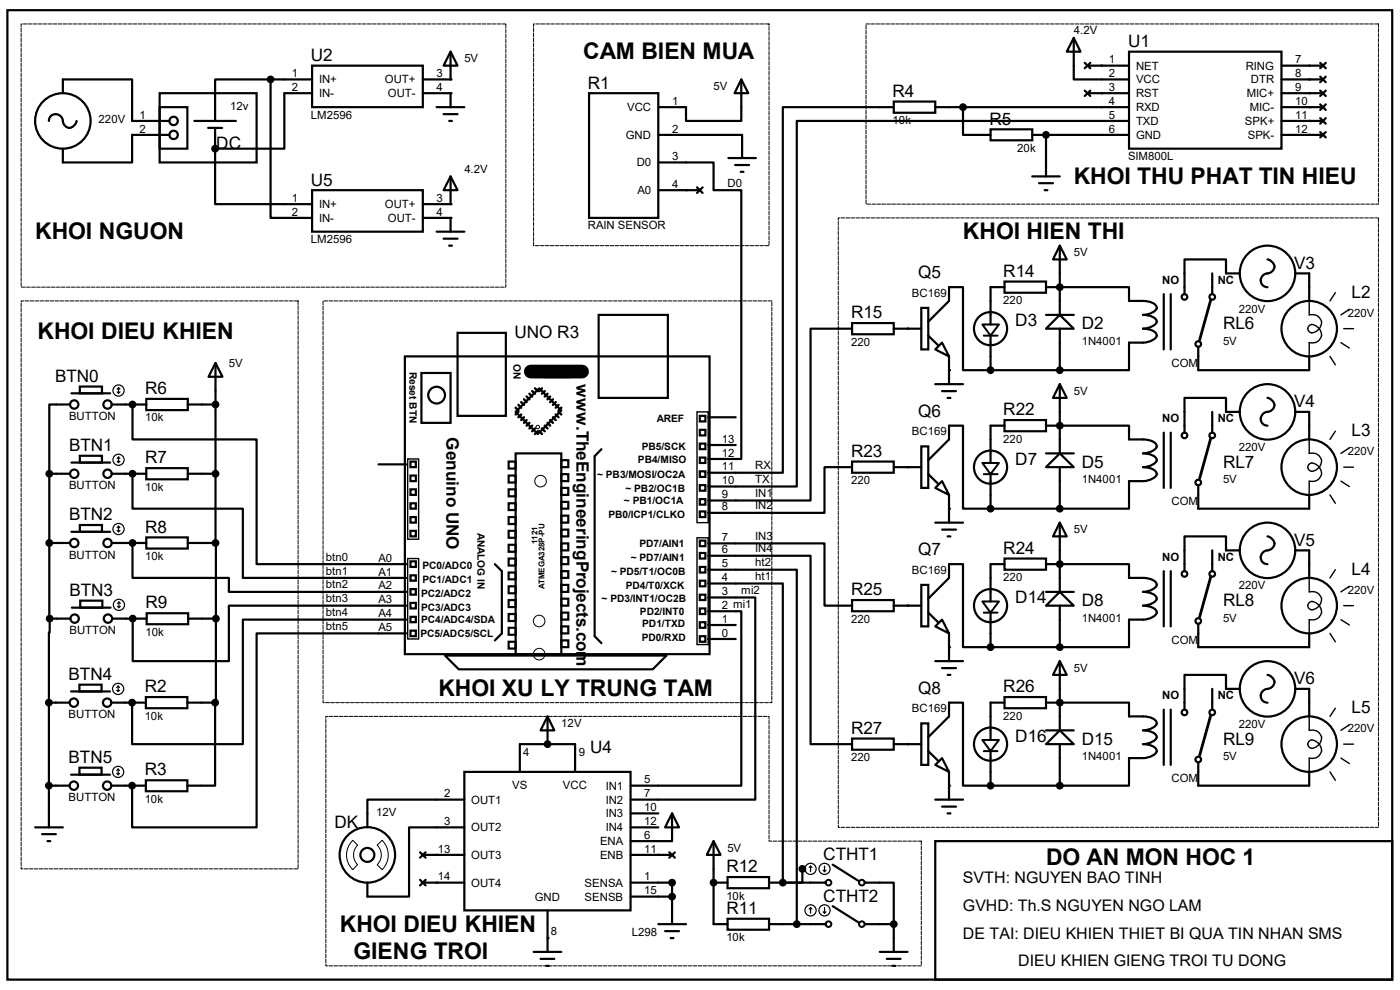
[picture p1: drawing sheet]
<svg xmlns="http://www.w3.org/2000/svg" width="297mm" height="210mm" viewBox="0 0 297 210" stroke-linecap="round" stroke-linejoin="round" font-family="sans-serif">
<g fill="none" stroke="#000" stroke-width=".47">
<path d="M1.6 2.2h293.8v205.6h-293.8zM13.3 19.8v-3h14.7v8.9h7.9M33.9 19.8h20.5v14.7h-20.5zM57.4 16.8h-11.8v8.9M57.4 16.8v29.4h8.8M57.4 16.8h8.8M66.2 13.9h23.5v8.8h-23.5zM66.2 19.8h-5.9v11.7h-14.7M89.7 19.8h5.9v2.9M95.6 11l1.5 2.9h-3zM95.6 11v5.8h-5.9M125 19.8h14.7v26.4h-14.7z"/>
<path d="M157.3 16.8l1.4 3h-2.9zM157.3 16.8v8.9h-11.8v-3h-5.8M227.8 8l1.4 3h-2.9zM227.8 8v8.8h11.7M230.1 13.3l1.2 1.2M230.1 19.2l1.2 1.2M230.7 13.9h8.8M230.7 19.8h8.8M231.3 13.3l-1.2 1.2M231.3 19.2l-1.2 1.2M239.5 11h32.4v20.5h-32.4zM271.9 16.8h8.8"/>
<path d="M271.9 13.9h8.8M271.9 19.8h8.8M280.1 13.3l1.2 1.2M280.1 16.3l1.2 1.1M280.1 19.2l1.2 1.2M281.3 13.3l-1.2 1.2M281.3 16.3l-1.2 1.1M281.3 19.2l-1.2 1.2M10.4 25.7a1.53 1.53 0 0 1 1.7-1.5 1.53 1.53 0 0 1 1.3 1.8 1.42 1.42 0 0 0 1.4 1.1 1.42 1.42 0 0 0 1.4-1.1l.1-.3M33.9 22.7h5.9v8.8h-5.9zM35.9 28.6h-7.9v5.9h-14.7v-3M41.2 25.7h8.8"/>
<path d="M44.2 27.1h2.9M45.6 31.5v11.8h20.6M45.6 27.1v4.4M92.6 22.7h5.9M94.1 24.2h3M95.3 25.7h.6M95.6 37.4l1.5 2.9h-3zM95.6 37.4v5.9h-5.9M139.7 34.5h11.7v5.8h5.9v57.1h-7.1M139.7 28.6h17.7v4.9M147.9 39.8l1.2 1.1M149.1 39.8l-1.2 1.1"/>
<path d="M154.5 33.5h5.9M156 35h2.9M157.1 36.4h.6M189.6 21.5h8.8v2.4h-8.8zM189.6 22.7h-23.5v77.6h-15.9M198.4 22.7h41.1M204.3 22.7v5.9h5.8M210.1 27.4h8.9v2.4h-8.9zM219 28.6h20.5M219 37.4h5.8M220.4 38.9h3M221.9 28.6v8.8"/>
<path d="M239.5 25.7h-70.5v77.5h-18.8M271.9 28.6h8.8M271.9 22.7h8.8M271.9 25.7h8.8M280.1 22.1l1.2 1.2M280.1 25.1l1.2 1.1M280.1 28l1.2 1.2M281.3 22.1l-1.2 1.2M281.3 25.1l-1.2 1.1M281.3 28l-1.2 1.2M66.2 40.3h23.5v8.8h-23.5zM89.7 46.2h5.9v2.9"/>
<path d="M92.6 49.1h5.9M94.1 50.6h3M95.3 52.1h.6M139.7 40.3h8.8M213.1 59.7h8.8v2.4h-8.8zM221.6 40.3h.6M224.8 52.1l1.5 2.9h-2.9zM224.8 52.1v14.7M257.2 58v4.4M263.1 58h-3v-3h-8.8v7.4M268.9 55a1.48 1.48 0 0 1 1.4 1.3 1.48 1.48 0 0 1-1 1.6 1.51 1.51 0 0 0-1.8 1.3 1.51 1.51 0 0 0 1.4 1.7M274.8 58h2.9v5.8"/>
<path d="M45.7 77l1.5 2.9h-3zM45.7 77v38.2M85.9 75.6h64.6v63.2h-64.6zM89.4 79.1h6.2v10.6h-6.2zM97.1 70.6h10.2v17.6h-10.2zM115.6 77.7h5.3v2.3h-5.3zM127 66.8h14.7v17.6h-14.7zM180.8 68.5h8.8v2.4h-8.8zM180.8 69.7h-8.8v36.5h-21.8M189.6 69.7h5.9M195.5 65.3h1.4v8.8h-1.4zM196.9 68.2l4.4-4.4v-2.9h3v17.6h5.8"/>
<path d="M196.9 71.2l2.1 2M198.4 74.1l1.5-1.4 1.4 2.9zM201.3 75.6v5.9M210.1 78.5h14.7M210.1 71.2v7.3M213.1 60.9h-3v7.9M221.9 69.7l2.9-2.9 3 2.9zM221.9 60.9h17.6v2.9a9.7 9.7 0 0 1 5 .4 1.03 1.03 0 0 1 .9 1.1 1.03 1.03 0 0 1-.9 1l-1.3 .4-.7 .1a2.67 2.67 0 0 1 2.9 1.4 3.1 3.1 0 0 1-2.9 1.5 2.63 2.63 0 0 1 2.9 1.5 3.1 3.1 0 0 1-2.9 1.5h-3v5.8h-14.7M221.9 66.8h5.9M224.8 69.7v8.8M246.9 62.4v11.7M248.4 62.4v11.7"/>
<path d="M254.2 73.5v5h23.5v-2.9M14.9 85.8h-4.4v14.7M15.2 83.4h8.2M15.2 98.1h8.2M16.9 82h4.7v1.4h-4.7zM16.9 96.7h4.7v1.4h-4.7zM23.7 85.8h7.3M28.1 85.8v7.4h26.3v26.5h31.8M31 84.6h8.8v2.4h-8.8zM31 99.3h8.8v2.4h-8.8zM39.8 85.8h5.9M80.3 98.5h5.9"/>
<path d="M87.1 97.9h1.1v1.2h-1.1zM107.9 97.9h1.5v1.5h-1.5zM109.4 96.2h9.7v42.6h-9.7zM114.4 82.4l4.7 4.7-5 5-4.7-4.7zM119.1 97.6h1.5v1.5h-1.5zM127.6 95.3l-1.4 1.5v38.2l1.4 1.4M148.5 88.2h1.1v1.2h-1.1zM148.5 94.1h1.1v1.2h-1.1zM148.5 97.1h1.1v1.1h-1.1zM148.5 100h1.1v1.2h-1.1zM148.5 91.2h1.1v1.2h-1.1zM150.2 94.4h5.9"/>
<path d="M150.2 88.5h5.9M180.8 97.9h8.8v2.4h-8.8zM180.8 99.1h-5.9v9.7h-24.7M189.6 99.1h5.9M195.5 94.7h1.4v8.8h-1.4zM196.9 97.6l4.4-4.4v-2.9h3v17.6h5.8M198.4 81.5h5.9M199.9 83h2.9M201 84.4h.6M213.1 89.1h8.8v2.4h-8.8zM213.1 90.3h-3v7.9M221.9 99.1l2.9-2.9 3 2.9z"/>
<path d="M221.9 90.3h17.6v2.9a9.7 9.7 0 0 1 5 .4 1.03 1.03 0 0 1 .9 1 1.03 1.03 0 0 1-.9 1.1l-1.3 .4-.7 .1a2.67 2.67 0 0 1 2.9 1.4 3.1 3.1 0 0 1-2.9 1.5 2.63 2.63 0 0 1 2.9 1.5 3.1 3.1 0 0 1-2.9 1.5h-3v5.8h-14.7M221.9 96.2h5.9M224.8 81.5l1.5 2.9h-2.9zM224.8 81.5v14.7M224.8 99.1v8.8M246.9 91.8v11.7M248.4 91.8v11.7M257.2 87.4v4.4M263.1 87.4h-3v-3h-8.8v7.4M268.9 84.4a1.48 1.48 0 0 1 1.4 1.3 1.48 1.48 0 0 1-1 1.6 1.51 1.51 0 0 0-1.8 1.3 1.51 1.51 0 0 0 1.4 1.7M274.8 87.4h2.9v5.8M10.5 115.2v16"/>
<path d="M10.5 115.2h4.4M10.5 100.5v14.7M10.5 100.5h4.4M15.2 112.8h8.2M16.9 111.4h4.7v1.4h-4.7zM23.7 115.2h7.3M23.7 100.5h7.3M28.1 115.2v7.4h20.5v3h37.6M28.1 100.5v7.4h23.4v14.7h34.7M31 114h8.8v2.4h-8.8zM39.8 115.2h5.9M39.8 100.5h5.9"/>
<path d="M45.7 115.2l.1 16M87.1 100.9h1.1v1.2h-1.1zM87.1 106.8h1.1v1.1h-1.1zM87.1 112.6h1.1v1.2h-1.1zM87.1 109.7h1.1v1.2h-1.1zM87.1 103.8h1.1v1.2h-1.1zM87.1 119.1h1.1v1.2h-1.1zM105 119.7l1.5 1.5v13.2l-1.5 1.4M107.9 100.9h1.5v1.5h-1.5zM107.9 103.8h1.5v1.5h-1.5zM107.9 106.8h1.5v1.4h-1.5zM107.9 109.7h1.5v1.5h-1.5z"/>
<path d="M107.9 112.6h1.5v1.5h-1.5zM107.9 115.6h1.5v1.5h-1.5zM107.9 118.5h1.5v1.5h-1.5zM119.1 100.6h1.5v1.5h-1.5zM119.1 103.5h1.5v1.5h-1.5zM119.1 106.5h1.5v1.4h-1.5zM119.1 109.4h1.5v1.5h-1.5zM119.1 112.4h1.5v1.4h-1.5zM119.1 115.3h1.5v1.5h-1.5zM119.1 118.2h1.5v1.5h-1.5zM148.5 102.9h1.1v1.2h-1.1zM148.5 105.9h1.1v1.2h-1.1z"/>
<path d="M148.5 108.5h1.1v1.2h-1.1zM148.5 114.7h1.1v1.2h-1.1zM148.5 117.3h1.1v1.2h-1.1zM150.2 115.3h24.7v13.2h5.9M150.2 117.9h21.8v40h8.8M196.9 100.6l2.1 2M198.4 103.5l1.5-1.4 1.4 2.9zM198.4 110.9h5.9M199.9 112.4h2.9M201 113.8h.6M201.3 105v5.9M210.1 100.6v7.3"/>
<path d="M210.1 107.9h14.7M213.1 118.5h8.8v2.4h-8.8zM213.1 119.7h-3v7.9M221.9 119.7h17.6v2.9a9.7 9.7 0 0 1 5 .4 1.03 1.03 0 0 1 .9 1 1.03 1.03 0 0 1-.9 1l-1.3 .5-.7 .1a2.67 2.67 0 0 1 2.9 1.4 3.1 3.1 0 0 1-2.9 1.5 2.63 2.63 0 0 1 2.9 1.5 3.1 3.1 0 0 1-2.9 1.4h-3v5.9h-14.7M224.8 110.9l1.5 2.9h-2.9zM224.8 110.9v14.7M254.2 102.9v5h23.5v-2.9M257.2 116.8v4.4M263.1 116.8h-3v-3h-8.8v7.4M268.9 113.8a1.48 1.48 0 0 1 1.4 1.3 1.48 1.48 0 0 1-1 1.6 1.51 1.51 0 0 0-1.8 1.3 1.51 1.51 0 0 0 1.4 1.7M274.8 116.8h2.9v5.8M10.5 131.2v3h-.1v14.9"/>
<path d="M10.5 131.2h4.4M15.2 128.9h8.3M17 127.4h4.7v1.5h-4.7zM23.7 131.2h7.4M31.1 130.1h8.8v2.3h-8.8zM39.9 131.2h5.9M45.8 131.2v17.9h-.2M86.2 131.4h-34.7v26.5h-23.5v-8.8M86.2 128.5h-37.6v11.8h-20.4v-9.1M86.2 134.4h-31.8v41.1h-26.4v-8.8M87.1 122h1.1v1.2h-1.1zM87.1 125h1.1v1.2h-1.1z"/>
<path d="M87.1 127.9h1.1v1.2h-1.1zM87.1 130.9h1.1v1.1h-1.1zM87.1 133.8h1.1v1.2h-1.1zM94.4 139.1h47l-2.9 2.9h-41.2zM107.9 121.5h1.5v1.4h-1.5zM107.9 124.4h1.5v1.5h-1.5zM107.9 127.3h1.5v1.5h-1.5zM107.9 130.3h1.5v1.4h-1.5zM107.9 133.2h1.5v1.5h-1.5zM107.9 136.1h1.5v1.5h-1.5zM119.1 121.2h1.5v1.4h-1.5zM119.1 124.1h1.5v1.5h-1.5z"/>
<path d="M119.1 127h1.5v1.5h-1.5zM119.1 130h1.5v1.4h-1.5zM119.1 132.9h1.5v1.5h-1.5zM119.1 135.8h1.5v1.5h-1.5zM148.5 120.3h1.1v1.2h-1.1zM148.5 123.2h1.1v1.2h-1.1zM148.5 126.2h1.1v1.1h-1.1zM148.5 129.1h1.1v1.2h-1.1zM148.5 132h1.1v1.2h-1.1zM148.5 135h1.1v1.1h-1.1zM150.2 129.7h7.1v37h-23.5M150.2 126.7h10v42.9h-26.4"/>
<path d="M150.2 123.8h15.9v63.4h4.1v-2.9M150.2 120.9h18.8v75.1M150.2 135.6h5.9M150.2 132.6h5.9M180.8 127.3h8.8v2.4h-8.8zM189.6 128.5h5.9M195.5 124.1h1.4v8.8h-1.4zM196.9 127l4.4-4.4v-2.9h3v17.6h5.8M196.9 130l2.1 2M198.4 132.9l1.5-1.5 1.4 3zM201.3 134.4v5.9M210.1 130v7.3"/>
<path d="M210.1 137.3h14.7M221.9 128.5l2.9-2.9 3 2.9zM221.9 125.6h5.9M224.8 128.5v8.8M246.9 121.2v11.7M248.4 121.2v11.7M254.2 132.3v5h23.5v-2.9M10.4 149.1h4.4M10.4 149.1v26.4M15.1 146.7h8.2M16.8 145.2h4.7v1.5h-4.7zM23.6 149.1h7.3"/>
<path d="M30.9 147.9h8.9v2.3h-8.9zM39.8 149.1h5.8M45.6 149.1v17.6h-5.8M116.2 152l1.4 2.9h-2.9zM116.2 152v5.9M180.8 156.7h8.8v2.3h-8.8zM189.6 157.9h5.9M195.5 153.5h1.4v8.8h-1.4zM196.9 156.4l4.4-4.4v-2.9h3v17.6h5.8M196.9 159.3l2.1 2.1M198.4 140.3h5.9M199.9 141.7h2.9"/>
<path d="M201 143.2h.6M210.1 159.3v7.4M213.1 147.9h8.8v2.3h-8.8zM213.1 149.1h-3v7.9M221.9 149.1h17.6v2.9a9.7 9.7 0 0 1 5 .4 1.03 1.03 0 0 1 .9 1 1.03 1.03 0 0 1-.9 1l-1.3 .5h-.7a2.67 2.67 0 0 1 2.9 1.5 3.1 3.1 0 0 1-2.9 1.5 2.63 2.63 0 0 1 2.9 1.4 3.1 3.1 0 0 1-2.9 1.5h-3v5.9h-14.7M221.9 154.9h5.9M224.8 154.9l3 3h-5.9zM224.8 140.3l1.5 2.9h-2.9zM224.8 140.3v14.6M224.8 157.9v8.8M246.9 150.5v11.8M248.4 150.5v11.8"/>
<path d="M257.2 146.1v4.4M263.1 146.1h-3v-2.9h-8.8v7.3M268.9 143.2a1.48 1.48 0 0 1 1.4 1.3 1.48 1.48 0 0 1-1 1.6 1.51 1.51 0 0 0-1.8 1.3 1.51 1.51 0 0 0 1.4 1.7M274.8 146.1h2.9v5.9M7.5 175.5h5.8M8.9 177h3M10.1 178.4h.6M10.4 166.7h4.4M15.1 164.3h8.2M16.8 162.9h4.7v1.4h-4.7zM23.6 166.7h7.3M30.9 165.5h8.9v2.4h-8.9z"/>
<path d="M98.5 163.7h35.3v29.4h-35.3zM98.5 169.6h-20.6v5.9M98.5 175.5h-11.7v14.7h-8.9v-3M110.3 163.7v-5.8h11.7v5.8M133.8 175.5h5.9M133.8 172.6h5.9M142.6 172.6l1.5 2.9h-3zM142.6 172.6v5.8h-8.8M151.4 178.4l1.5 3h-3zM151.4 178.4v17.6h2.9M198.4 178.4h97v29.4h-97zM198.4 162.3l1.5-1.5 1.4 2.9z"/>
<path d="M198.4 169.6h5.9M199.9 171.1h2.9M201 172.6h.6M201.3 163.7v5.9M210.1 166.7h14.7M254.2 161.7v5h23.5v-3M89.1 180.8l1.2 1.1M89.1 186.6l1.2 1.2M89.7 187.2h8.8M89.7 181.4h8.8M90.3 180.8l-1.2 1.1M90.3 186.6l-1.2 1.2"/>
<path d="M116.2 193.1v8.8M133.8 187.2h8.8v8.8M133.8 190.2h8.8M133.8 181.4h8.8M139.7 196h5.8M141.1 197.5h3M142 180.8l1.2 1.1M142.3 199h.6M143.2 180.8l-1.2 1.1M151.4 187.2h2.9M154.3 194.9h8.9v2.3h-8.9zM154.3 186.1h8.9v2.3h-8.9z"/>
<path d="M163.2 187.2h12M163.2 196h12M176.7 192.2l5.5 3.5M176.7 183.4l5.5 3.5M183.4 187.2h6.2v8.8M183.4 196h6.2M189.6 196v5.9M113.2 201.9h5.9M114.7 203.4h2.9M115.9 204.9h.6M186.6 201.9h5.9M188.1 203.4h3"/>
<path d="M189.3 204.9h.6"/>
<circle cx="13.3" cy="25.7" r="5.9"/>
<circle cx="36.8" cy="25.7" r=".89"/>
<circle cx="36.8" cy="28.6" r=".89"/>
<circle cx="268.9" cy="58" r="5.9"/>
<circle cx="210.1" cy="69.7" r="3.5"/>
<circle cx="251.3" cy="63" r=".59"/>
<circle cx="254.2" cy="73" r=".59"/>
<circle cx="257.2" cy="63" r=".59"/>
<circle cx="277.7" cy="69.7" r="5.9"/>
<circle cx="15.7" cy="85.8" r=".89"/>
<circle cx="22.8" cy="85.8" r=".89"/>
<circle cx="92.6" cy="83.8" r="1.78"/>
<circle cx="210.1" cy="99.1" r="3.5"/>
<circle cx="251.3" cy="92.4" r=".59"/>
<circle cx="257.2" cy="92.4" r=".59"/>
<circle cx="268.9" cy="87.4" r="5.9"/>
<circle cx="277.7" cy="99.1" r="5.9"/>
<circle cx="15.7" cy="115.2" r=".89"/>
<circle cx="15.7" cy="100.5" r=".89"/>
<circle cx="22.8" cy="100.5" r=".89"/>
<circle cx="22.8" cy="115.2" r=".89"/>
<circle cx="254.2" cy="102.4" r=".59"/>
<circle cx="268.9" cy="116.8" r="5.9"/>
<circle cx="15.8" cy="131.2" r=".89"/>
<circle cx="22.9" cy="131.2" r=".89"/>
<circle cx="210.1" cy="128.5" r="3.5"/>
<circle cx="251.3" cy="121.8" r=".59"/>
<circle cx="254.2" cy="131.7" r=".59"/>
<circle cx="257.2" cy="121.8" r=".59"/>
<circle cx="277.7" cy="128.5" r="5.9"/>
<circle cx="15.7" cy="149.1" r=".89"/>
<circle cx="22.7" cy="149.1" r=".89"/>
<circle cx="210.1" cy="157.9" r="3.5"/>
<circle cx="251.3" cy="151.1" r=".59"/>
<circle cx="257.2" cy="151.1" r=".59"/>
<circle cx="268.9" cy="146.1" r="5.9"/>
<circle cx="277.7" cy="157.9" r="5.9"/>
<circle cx="15.7" cy="166.7" r=".89"/>
<circle cx="22.7" cy="166.7" r=".89"/>
<circle cx="254.2" cy="161.1" r=".59"/>
<circle cx="77.9" cy="181.4" r="5.9"/>
<circle cx="77.9" cy="181.4" r="1.48"/>
</g>
<g fill="#000">
<circle cx="95.6" cy="16.8" r=".23"/>
<circle cx="95.6" cy="19.8" r=".23"/>
<circle cx="233.7" cy="19.8" r=".23"/>
<circle cx="233.7" cy="13.9" r=".23"/>
<circle cx="277.7" cy="13.9" r=".23"/>
<circle cx="277.7" cy="16.8" r=".23"/>
<circle cx="277.7" cy="19.8" r=".23"/>
<circle cx="45.6" cy="31.5" r=".23"/>
<circle cx="221.9" cy="28.6" r=".23"/>
<circle cx="277.7" cy="22.7" r=".23"/>
<circle cx="277.7" cy="25.7" r=".23"/>
<circle cx="277.7" cy="28.6" r=".23"/>
<circle cx="95.6" cy="43.3" r=".23"/>
<circle cx="95.6" cy="46.2" r=".23"/>
<circle cx="145.5" cy="40.3" r=".23"/>
<circle cx="192.5" cy="69.7" r=".23"/>
<circle cx="201.3" cy="78.5" r=".23"/>
<circle cx="224.8" cy="60.9" r=".23"/>
<circle cx="28.1" cy="85.8" r=".23"/>
<circle cx="192.5" cy="99.1" r=".23"/>
<circle cx="224.8" cy="90.3" r=".23"/>
<circle cx="28.1" cy="115.2" r=".23"/>
<circle cx="28.1" cy="100.5" r=".23"/>
<circle cx="201.3" cy="107.9" r=".23"/>
<circle cx="224.8" cy="119.7" r=".23"/>
<circle cx="28.2" cy="131.2" r=".23"/>
<circle cx="192.5" cy="128.5" r=".23"/>
<circle cx="201.3" cy="137.3" r=".23"/>
<circle cx="28" cy="149.1" r=".23"/>
<circle cx="116.2" cy="157.9" r=".23"/>
<circle cx="192.5" cy="157.9" r=".23"/>
<circle cx="224.8" cy="149.1" r=".23"/>
<circle cx="28" cy="166.7" r=".23"/>
<circle cx="201.3" cy="166.7" r=".23"/>
<circle cx="92.6" cy="187.2" r=".23"/>
<circle cx="92.6" cy="181.4" r=".23"/>
<circle cx="116.2" cy="199" r=".23"/>
<circle cx="139.7" cy="181.4" r=".23"/>
<circle cx="151.4" cy="187.2" r=".23"/>
<circle cx="166.1" cy="187.2" r=".23"/>
</g>
<g fill="none" stroke="#000" stroke-width=".25">
<path d="M24.8 83.1l.3 .3M24.8 97.8l.3 .3M25.1 82.3v1.1M25.1 96.9v1.2M25.1 82.3l-.3 .2M25.1 82.3l.3 .2M25.1 96.9l-.3 .3M25.1 96.9l.3 .3M25.4 83.1l-.3 .3M25.4 97.8l-.3 .3M24.8 112.5l.3 .3M25.1 111.6v1.2"/>
<path d="M25.1 111.6l-.3 .3M25.1 111.6l.3 .3M25.4 112.5l-.3 .3M24.9 128.6l.3 .3M25.2 127.7v1.2M25.2 127.7l-.3 .3M25.2 127.7l.3 .3M25.5 128.6l-.3 .3M24.8 146.4l.3 .3M25.1 145.5v1.2M25.1 145.5l-.3 .3M25.1 145.5l.3 .3"/>
<path d="M25.4 146.4l-.3 .3M24.8 164l.3 .3M25.1 163.2v1.1M25.1 163.2l-.3 .2M25.1 163.2l.3 .2M25.4 164l-.3 .3M172 192.5l.3 .3M172 192.5l-.3 .3M172 183.7v1.2M172 192.5v1.2M172 183.7l.3 .3M172 183.7l-.3 .3"/>
<path d="M174.6 193.4l.3 .3M174.6 184.6l.3 .3M174.9 183.7v1.2M174.9 192.5v1.2M175.2 193.4l-.3 .3M175.2 184.6l-.3 .3"/>
<circle cx="25.1" cy="82.8" r="1.19"/>
<circle cx="25.1" cy="97.5" r="1.19"/>
<circle cx="25.1" cy="112.2" r="1.19"/>
<circle cx="25.2" cy="128.3" r="1.19"/>
<circle cx="25.1" cy="146.1" r="1.19"/>
<circle cx="25.1" cy="163.7" r="1.19"/>
<circle cx="172" cy="184.3" r="1.19"/>
<circle cx="172" cy="193.1" r="1.19"/>
<circle cx="174.9" cy="193.1" r="1.19"/>
<circle cx="174.9" cy="184.3" r="1.19"/>
</g>
<g fill="#000" stroke="#000" stroke-width=".47">
<circle cx="57.4" cy="16.8" r=".59"/>
<circle cx="45.6" cy="31.5" r=".59"/>
<circle cx="204.3" cy="22.7" r=".59"/>
<circle cx="221.9" cy="28.6" r=".59"/>
<circle cx="210.1" cy="78.5" r=".59"/>
<circle cx="224.8" cy="60.9" r=".59"/>
<circle cx="224.8" cy="78.5" r=".59"/>
<circle cx="28.1" cy="85.8" r=".59"/>
<circle cx="45.7" cy="85.8" r=".59"/>
<circle cx="224.8" cy="90.3" r=".59"/>
<circle cx="10.5" cy="100.5" r=".59"/>
<circle cx="10.5" cy="115.2" r=".59"/>
<circle cx="28.1" cy="100.5" r=".59"/>
<circle cx="28.1" cy="115.2" r=".59"/>
<circle cx="45.7" cy="100.5" r=".59"/>
<circle cx="45.7" cy="115.2" r=".59"/>
<circle cx="210.1" cy="107.9" r=".59"/>
<circle cx="224.8" cy="107.9" r=".59"/>
<circle cx="224.8" cy="119.7" r=".59"/>
<circle cx="10.5" cy="131.2" r=".59"/>
<circle cx="28.2" cy="131.2" r=".59"/>
<circle cx="45.8" cy="131.2" r=".59"/>
<circle cx="210.1" cy="137.3" r=".59"/>
<circle cx="224.8" cy="137.3" r=".59"/>
<circle cx="10.4" cy="149.1" r=".59"/>
<circle cx="28" cy="149.1" r=".59"/>
<circle cx="45.6" cy="149.1" r=".59"/>
<circle cx="116.2" cy="157.9" r=".59"/>
<circle cx="224.8" cy="149.1" r=".59"/>
<circle cx="10.4" cy="166.7" r=".59"/>
<circle cx="28" cy="166.7" r=".59"/>
<circle cx="210.1" cy="166.7" r=".59"/>
<circle cx="224.8" cy="166.7" r=".59"/>
<circle cx="142.6" cy="187.2" r=".59"/>
<circle cx="142.6" cy="190.2" r=".59"/>
<circle cx="151.4" cy="187.2" r=".59"/>
<circle cx="166.1" cy="187.2" r=".59"/>
<circle cx="169" cy="196" r=".59"/>
<circle cx="170.2" cy="184.3" r=".59"/>
<circle cx="189.6" cy="196" r=".59"/>
</g>
<path d="M4.5 5.1h102.8v55.8h-102.8zM113.2 5.1h50v47h-50zM183.7 5.1h108.7v38.2h-108.7zM177.8 46.2h114.6v129.3h-114.6zM4.5 63.8h58.7v120.5h-58.7zM68.5 63.8h95.2v85.3h-95.2zM69.1 152h94.1v26.4h32.3v26.5h-126.4z" fill="none" stroke="#000" stroke-width=".21" stroke-dasharray=".8 .3"/>
<path d="M112.6 78.8h10.9" fill="none" stroke="#000" stroke-width="2.9"/>
<g fill="none" stroke="#000" stroke-width=".51">
<path d="M109.4 86.5l.6 .6M110 85.9l.6 .6M110 87.4l-.6 .5M110.6 85.3l.6 .6M110.6 87.9l-.6 .6M111.2 84.7l.5 .6M111.2 88.5l-.6 .6M111.7 84.1l.6 .6M111.7 89.1l-.5 .6M112.3 83.5l.6 .6M112.3 89.7l-.6 .6M112.9 83l.6 .5"/>
<path d="M112.9 90.3l-.6 .6M113.5 82.4l.6 .6M113.5 90.9l-.6 .6M114.1 91.5l-.6 .6M114.4 91.5l.6 .6M115 90.9l.6 .6M115 82.4l-.6 .6M115.6 90.3l.6 .6M115.6 83l-.6 .5M116.2 89.7l.5 .6M116.2 83.5l-.6 .6M116.7 89.1l.6 .6"/>
<path d="M116.7 84.1l-.5 .6M117.3 88.5l.6 .6M117.3 84.7l-.6 .6M117.9 87.9l.6 .6M117.9 85.3l-.6 .6M118.5 87.4l.6 .5M118.5 85.9l-.6 .6M119.1 86.5l-.6 .6"/>
</g>
<g fill="none" stroke="#000" stroke-width=".21">
<path d="M74.8 178.3l1.1 1a2.94 2.94 0 0 0 0 4.1l-1.1 1.1a4.3 4.3 0 0 1 0-6.2zM80 179.3l1.1-1a4.4 4.4 0 0 1 0 6.2l-1.1-1.1a2.86 2.86 0 0 0 0-4.1z"/>
<circle cx="114.1" cy="90.6" r=".38"/>
<circle cx="114.7" cy="102.1" r="1.23"/>
<circle cx="114.4" cy="131.7" r="1.23"/>
<circle cx="114.4" cy="138.8" r="1.23"/>
</g>
<g fill="none" stroke="#000" stroke-width=".3">
<path d="M277.7 63.8v3a1.91 1.91 0 0 1 2.5 1.1 1.91 1.91 0 0 1-1.1 2.5 .95 .95 0 0 1-1.4 0 .95 .95 0 0 1 0-1.4 .95 .95 0 0 1 1.4 .1 1.95 1.95 0 0 1 .5 3.3l-1.1 .3h-.8v2.9M282.2 75.6l1.1 1.8M283.3 62.1l-1.1 1.7M284.5 72.7l1.8 1.1M285.1 69.7h2M286.3 65.6l-1.8 1.2M86.5 97.4h2.3v17h-2.3zM147.9 87.4h2.3v23.5h-2.3zM277.7 93.2v3a1.91 1.91 0 0 1 2.5 1.1 1.91 1.91 0 0 1-1.1 2.5 .95 .95 0 0 1-1.4 0 .95 .95 0 0 1 0-1.4 .95 .95 0 0 1 1.4 .1 1.95 1.95 0 0 1 .5 3.3l-1.1 .3h-.8v2.9M283.3 91.5l-1.1 1.7M285.1 99.1h2M286.3 95l-1.8 1.2"/>
<path d="M86.5 118.5h2.3v17.1h-2.3zM147.9 114.1h2.3v22.6h-2.3zM282.2 105l1.1 1.8M284.5 102.1l1.8 1.1M277.7 122.6v3a1.91 1.91 0 0 1 2.5 1.1 1.91 1.91 0 0 1-1.1 2.4 .95 .95 0 0 1-1.4 .1 .95 .95 0 0 1 0-1.4 .95 .95 0 0 1 1.4 0 1.95 1.95 0 0 1 .5 3.3l-1.1 .4-.8-.1v3M282.2 134.4l1.1 1.7M283.3 120.9l-1.1 1.7M284.5 131.4l1.8 1.2M285.1 128.5h2M286.3 124.4l-1.8 1.2M277.7 152v2.9a1.91 1.91 0 0 1 2.5 1.1 1.91 1.91 0 0 1-1.1 2.5 .95 .95 0 0 1-1.4 0 .95 .95 0 0 1 0-1.3 .95 .95 0 0 1 1.4 0 1.95 1.95 0 0 1 .5 3.3l-1.1 .4-.8-.1v2.9M283.3 150.2l-1.1 1.8"/>
<path d="M285.1 157.9h2M286.3 153.8l-1.8 1.1M282.2 163.7l1.1 1.8M284.5 160.8l1.8 1.2"/>
</g>
<g fill="none" stroke="#000" stroke-width=".42">
<path d="M208.4 68.8h3.5l-1.8 2.4zM208.7 71.2h2.9M208.4 98.2h3.5l-1.8 2.4zM208.7 100.6h2.9M208.4 127.6h3.5l-1.8 2.4zM208.7 130h2.9M208.4 157h3.5l-1.8 2.3zM208.7 159.3h2.9"/>
<circle cx="175.8" cy="196" r=".59"/>
<circle cx="175.8" cy="187.2" r=".59"/>
<circle cx="182.8" cy="196" r=".59"/>
<circle cx="182.8" cy="187.2" r=".59"/>
</g>
<path d="M256.9 63.5l-2.4 8.6M256.9 92.9l-2.4 8.6M256.9 122.3l-2.4 8.6M256.9 151.7l-2.4 8.5" fill="none" stroke="#000" stroke-width=".59"/>
<g font-size="4.9">
<text x="123.7" y="12.6">CAM BIEN MUA</text>
<text x="227.8" y="39">KHOI THU PHAT TIN HIEU</text>
<text x="7.5" y="50.8">KHOI NGUON</text>
<text x="204.3" y="50.8">KHOI HIEN THI</text>
<text x="8" y="71.8">KHOI DIEU KHIEN</text>
<text x="93" y="147.7">KHOI XU LY TRUNG TAM</text>
<text x="221.9" y="183.4">DO AN MON HOC 1</text>
<text x="72.1" y="197.7">KHOI DIEU KHIEN</text>
<text x="75" y="203.5">GIENG TROI</text>
</g>
<g font-size="3.6">
<text x="239.3" y="10">U1</text>
<text x="66" y="12.9">U2</text>
<text x="124.7" y="18.8">R1</text>
<text x="189.4" y="20.5">R4</text>
<text x="209.9" y="26.4">R5</text>
<text x="45.9" y="31.7">DC</text>
<text x="66" y="39.4">U5</text>
<text x="194.8" y="59">Q5</text>
<text x="212.9" y="58.8">R14</text>
<text x="274.6" y="57">V3</text>
<text x="286.7" y="63.2">L2</text>
<text x="109.1" y="71.7">UNO R3</text>
<text x="180.6" y="67.6">R15</text>
<text x="215.4" y="69.3">D3</text>
<text x="229.5" y="69.8">D2</text>
<text x="259.5" y="69.8">RL6</text>
<text x="11.7" y="81">BTN0</text>
<text x="30.8" y="83.6">R6</text>
<text x="122.3" y="81.5" transform="rotate(90 122.3 81.5)">www.TheEngineeringProjects.com</text>
<text x="194.8" y="88.4">Q6</text>
<text x="212.9" y="88.1">R22</text>
<text x="274.6" y="86.4">V4</text>
<text x="14.6" y="95.7">BTN1</text>
<text x="94.7" y="92.8" transform="rotate(90 94.7 92.8)">Genuino UNO</text>
<text x="286.7" y="92.6">L3</text>
<text x="30.8" y="98.3">R7</text>
<text x="180.6" y="96.9">R23</text>
<text x="215.4" y="98.6">D7</text>
<text x="229.5" y="99.2">D5</text>
<text x="259.5" y="99.2">RL7</text>
<text x="14.6" y="110.4">BTN2</text>
<text x="30.8" y="113">R8</text>
<text x="194.8" y="117.8">Q7</text>
<text x="212.9" y="117.5">R24</text>
<text x="274.6" y="115.7">V5</text>
<text x="286.7" y="122">L4</text>
<text x="14.7" y="126.4">BTN3</text>
<text x="30.9" y="129.1">R9</text>
<text x="180.6" y="126.3">R25</text>
<text x="215.4" y="128">D14</text>
<text x="229.5" y="128.6">D8</text>
<text x="259.5" y="128.6">RL8</text>
<text x="14.6" y="144.2">BTN4</text>
<text x="30.7" y="146.9">R2</text>
<text x="194.8" y="147.2">Q8</text>
<text x="212.9" y="146.9">R26</text>
<text x="274.6" y="145.1">V6</text>
<text x="180.6" y="155.7">R27</text>
<text x="286.7" y="151.3">L5</text>
<text x="14.6" y="161.9">BTN5</text>
<text x="125.2" y="159.8">U4</text>
<text x="215.4" y="157.4">D16</text>
<text x="229.5" y="158">D15</text>
<text x="259.5" y="158">RL9</text>
<text x="30.7" y="164.5">R3</text>
<text x="71" y="175.6">DK</text>
<text x="154.1" y="185.1">R12</text>
<text x="174.7" y="182.4">CTHT1</text>
<text x="174.7" y="191.3">CTHT2</text>
<text x="154.1" y="193.9">R11</text>
</g>
<g font-size="3.4">
<text x="204.3" y="187.4">SVTH: NGUYEN BAO TINH</text>
<text x="204.3" y="193.3">GVHD: Th.S NGUYEN NGO LAM</text>
<text x="204.3" y="199.1">DE TAI: DIEU KHIEN THIET BI QUA TIN NHAN SMS</text>
<text x="216" y="205">DIEU KHIEN GIENG TROI TU DONG</text>
</g>
<g font-size="2.4">
<text x="227.8" y="7.3">4.2V</text>
<text x="61.9" y="16.3">1</text>
<text x="67.7" y="17.7">IN+</text>
<text x="81.7" y="17.7">OUT+</text>
<text x="92.6" y="16.3">3</text>
<text x="98.5" y="13.2">5V</text>
<text x="235.2" y="13.4">1</text>
<text x="235.2" y="16.3">2</text>
<text x="241" y="14.8">NET</text>
<text x="241" y="17.7">VCC</text>
<text x="264.3" y="14.8">RING</text>
<text x="265.4" y="17.7">DTR</text>
<text x="274.8" y="13.4">7</text>
<text x="274.8" y="16.3">8</text>
<text x="48.8" y="23.2">12v</text>
<text x="61.9" y="19.3">2</text>
<text x="67.7" y="20.6">IN-</text>
<text x="82.3" y="20.6">OUT-</text>
<text x="92.6" y="19.3">4</text>
<text x="133.1" y="23.6">VCC</text>
<text x="142.6" y="22.2">1</text>
<text x="151.4" y="19">5V</text>
<text x="235.2" y="19.3">3</text>
<text x="235.2" y="22.2">4</text>
<text x="241" y="20.6">RST</text>
<text x="241" y="23.6">RXD</text>
<text x="264.5" y="20.6">MIC+</text>
<text x="265.1" y="23.6">MIC-</text>
<text x="274.8" y="19.3">9</text>
<text x="274.8" y="22.2">10</text>
<text x="20.9" y="26.2">220V</text>
<text x="29.6" y="25.1">1</text>
<text x="29.6" y="28.1">2</text>
<text x="66" y="25.1">LM2596</text>
<text x="132.8" y="29.5">GND</text>
<text x="142.6" y="28.1">2</text>
<text x="189.4" y="26.3">10k</text>
<text x="235.2" y="25.1">5</text>
<text x="235.2" y="28.1">6</text>
<text x="241" y="26.5">TXD</text>
<text x="241" y="29.5">GND</text>
<text x="264.1" y="26.5">SPK+</text>
<text x="264.7" y="29.5">SPK-</text>
<text x="274.8" y="25.1">11</text>
<text x="274.8" y="28.1">12</text>
<text x="135.1" y="35.3">D0</text>
<text x="142.6" y="34">3</text>
<text x="215.8" y="32.2">20k</text>
<text x="239.3" y="34">SIM800L</text>
<text x="98.5" y="36.7">4.2V</text>
<text x="135.2" y="41.2">A0</text>
<text x="142.6" y="39.8">4</text>
<text x="154.3" y="39.6">D0</text>
<text x="61.9" y="42.8">1</text>
<text x="61.9" y="45.7">2</text>
<text x="67.7" y="44.2">IN+</text>
<text x="67.7" y="47.1">IN-</text>
<text x="81.7" y="44.2">OUT+</text>
<text x="82.3" y="47.1">OUT-</text>
<text x="92.6" y="42.8">3</text>
<text x="92.6" y="45.7">4</text>
<text x="66" y="51.6">LM2596</text>
<text x="124.7" y="48.7">RAIN SENSOR</text>
<text x="227.8" y="54.3">5V</text>
<text x="193.5" y="63">BC169</text>
<text x="212.9" y="64.5">220</text>
<text x="246.5" y="60.2">NO</text>
<text x="258.4" y="60.2">NC</text>
<text x="262.8" y="66.3">220V</text>
<text x="285.9" y="67.2">220V</text>
<text x="48.6" y="77.8">5V</text>
<text x="180.6" y="73.4">220</text>
<text x="229.5" y="73.2">1N4001</text>
<text x="248.5" y="77.8">COM</text>
<text x="259.5" y="73.2">5V</text>
<text x="227.8" y="83.7">5V</text>
<text x="14.6" y="89.1">BUTTON</text>
<text x="30.8" y="89.4">10k</text>
<text x="246.5" y="89.6">NO</text>
<text x="258.4" y="89.6">NC</text>
<text x="153.2" y="93.9">13</text>
<text x="193.5" y="92.4">BC169</text>
<text x="212.9" y="93.9">220</text>
<text x="262.8" y="95.7">220V</text>
<text x="153.2" y="99.8">11</text>
<text x="153.2" y="96.9">12</text>
<text x="160.2" y="99.5">RX</text>
<text x="285.9" y="96.6">220V</text>
<text x="14.6" y="103.8">BUTTON</text>
<text x="30.8" y="104.1">10k</text>
<text x="153.2" y="105.7">9</text>
<text x="153.2" y="102.7">10</text>
<text x="160.2" y="102.5">TX</text>
<text x="160.2" y="105.4">IN1</text>
<text x="180.6" y="102.7">220</text>
<text x="229.5" y="102.5">1N4001</text>
<text x="248.5" y="107.2">COM</text>
<text x="259.5" y="102.5">5V</text>
<text x="153.2" y="108.3">8</text>
<text x="160.2" y="108.1">IN2</text>
<text x="227.8" y="113.1">5V</text>
<text x="14.6" y="118.5">BUTTON</text>
<text x="30.8" y="118.8">10k</text>
<text x="69.1" y="118.9">btn0</text>
<text x="80.3" y="119.2">A0</text>
<text x="153.2" y="117.4">6</text>
<text x="153.2" y="114.8">7</text>
<text x="160.2" y="114.5">IN3</text>
<text x="160.2" y="117.2">IN4</text>
<text x="246.5" y="119">NO</text>
<text x="258.4" y="119">NC</text>
<text x="69.1" y="124.8">btn2</text>
<text x="69.1" y="121.9">btn1</text>
<text x="80.3" y="125.1">A2</text>
<text x="80.3" y="122.1">A1</text>
<text x="153.2" y="123.3">4</text>
<text x="153.2" y="120.4">5</text>
<text x="157.3" y="126">mi2</text>
<text x="160.2" y="123.1">ht1</text>
<text x="160.2" y="120.1">ht2</text>
<text x="193.5" y="121.8">BC169</text>
<text x="212.9" y="123.3">220</text>
<text x="262.8" y="125.1">220V</text>
<text x="285.9" y="125.9">220V</text>
<text x="69.1" y="130.7">btn4</text>
<text x="69.1" y="127.8">btn3</text>
<text x="80.3" y="130.9">A4</text>
<text x="80.3" y="128">A3</text>
<text x="153.2" y="129.2">2 mi1</text>
<text x="153.2" y="126.2">3</text>
<text x="229.5" y="131.9">1N4001</text>
<text x="259.5" y="131.9">5V</text>
<text x="14.7" y="134.6">BUTTON</text>
<text x="30.9" y="134.9">10k</text>
<text x="69.1" y="133.6">btn5</text>
<text x="80.3" y="133.9">A5</text>
<text x="153.2" y="135">0</text>
<text x="153.2" y="132.1">1</text>
<text x="180.6" y="132.1">220</text>
<text x="248.5" y="136.6">COM</text>
<text x="227.8" y="142.5">5V</text>
<text x="246.5" y="148.4">NO</text>
<text x="258.4" y="148.4">NC</text>
<text x="14.6" y="152.4">BUTTON</text>
<text x="30.7" y="152.7">10k</text>
<text x="119.1" y="154.2">12V</text>
<text x="193.5" y="151.1">BC169</text>
<text x="212.9" y="152.7">220</text>
<text x="262.8" y="154.4">220V</text>
<text x="285.9" y="155.3">220V</text>
<text x="111" y="160.3">4</text>
<text x="122.8" y="160.3">9</text>
<text x="180.6" y="161.5">220</text>
<text x="229.5" y="161.3">1N4001</text>
<text x="259.5" y="161.3">5V</text>
<text x="108.7" y="167.4">VS</text>
<text x="119.4" y="167.4">VCC</text>
<text x="128.5" y="167.5">IN1</text>
<text x="136.7" y="166.2">5</text>
<text x="248.5" y="165.9">COM</text>
<text x="14.6" y="170">BUTTON</text>
<text x="30.7" y="170.3">10k</text>
<text x="79.8" y="173.1">12V</text>
<text x="94.2" y="169.1">2</text>
<text x="100" y="170.5">OUT1</text>
<text x="128.5" y="170.5">IN2</text>
<text x="128.5" y="173.4">IN3</text>
<text x="136.7" y="169.1">7</text>
<text x="136.7" y="172">10</text>
<text x="94.2" y="175">3</text>
<text x="100" y="176.4">OUT2</text>
<text x="127.3" y="179.3">ENA</text>
<text x="128.5" y="176.4">IN4</text>
<text x="136.7" y="177.9">6</text>
<text x="136.7" y="175">12</text>
<text x="92.9" y="180.8">13</text>
<text x="100" y="182.2">OUT3</text>
<text x="127.3" y="182.2">ENB</text>
<text x="136.7" y="180.8">11</text>
<text x="154.3" y="180.6">5V</text>
<text x="92.9" y="186.7">14</text>
<text x="100" y="188.1">OUT4</text>
<text x="113.5" y="191.1">GND</text>
<text x="124" y="188.1">SENSA</text>
<text x="124" y="191.1">SENSB</text>
<text x="136.7" y="186.7">1</text>
<text x="136.7" y="189.7">15</text>
<text x="154.1" y="190.9">10k</text>
<text x="116.9" y="198.2">8</text>
<text x="134" y="198.5">L298</text>
<text x="154.1" y="199.7">10k</text>
</g>
<g font-size="2.2">
<text x="109" y="77.2" transform="rotate(90 109 77.2)">ON</text>
<text x="86.9" y="78.9" transform="rotate(90 86.9 78.9)">Reset BTN</text>
<text x="139.3" y="89.6">AREF</text>
<text x="136.1" y="95.5">PB5/SCK</text>
<text x="126.7" y="101.4">~ PB3/MOSI/OC2A</text>
<text x="135.3" y="98.2">PB4/MISO</text>
<text x="132.4" y="107">~ PB1/OC1A</text>
<text x="132.7" y="104.3">~ PB2/OC1B</text>
<text x="101.3" y="113" transform="rotate(90 101.3 113)">ANALOG IN</text>
<text x="129.1" y="109.9">PB0/ICP1/CLKO</text>
<text x="133.8" y="119">~ PD7/AIN1</text>
<text x="135.6" y="116.1">PD7/AIN1</text>
<text x="89.6" y="123.7">PC1/ADC1</text>
<text x="89.6" y="120.8">PC0/ADC0</text>
<text x="129.6" y="122">~ PD5/T1/OC0B</text>
<text x="132.8" y="124.9">PD4/T0/XCK</text>
<text x="89.3" y="129.6">PC3/ADC3</text>
<text x="89.3" y="126.7">PC2/ADC2</text>
<text x="127.6" y="127.8">~ PD3/INT1/OC2B</text>
<text x="135.8" y="130.5">PD2/INT0</text>
<text x="89.2" y="135.2">PC5/ADC5/SCL</text>
<text x="89.3" y="132.2">PC4/ADC4/SDA</text>
<text x="136.1" y="136.1">PD0/RXD</text>
<text x="136.2" y="133.1">PD1/TXD</text>
</g>
<g font-size="1.7">
<text x="114" y="115.3" transform="rotate(-90 114 115.3)">1121</text>
<text x="115.5" y="124.9" transform="rotate(-90 115.5 124.9)">ATMEGA328P-PU</text>
</g>
</svg>
